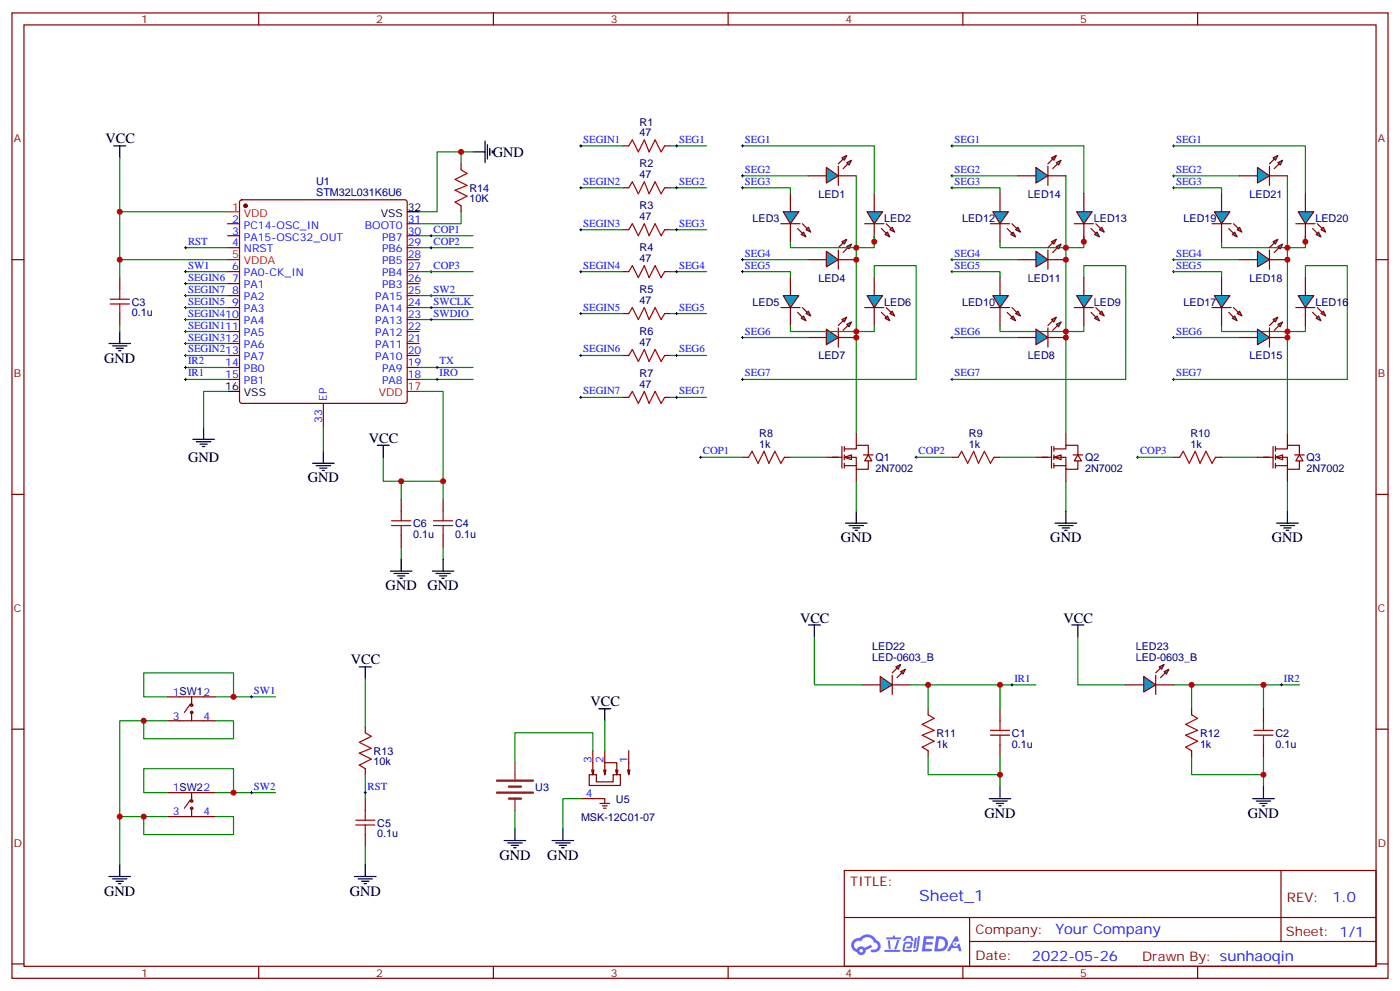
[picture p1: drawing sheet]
<svg xmlns="http://www.w3.org/2000/svg" width="412mm" height="292mm" viewBox="0 0 412 292" stroke-linecap="round" stroke-linejoin="round" font-family="sans-serif">
<g fill="none" stroke="#870000" stroke-width=".35">
<path d="M3.5 3.8h405.4v284.3h-405.4zM7.1 7.3h398.2v277.3h-398.2zM76.2 3.8v3.5M145.3 3.8v3.5M214.5 3.8v3.5M283.6 3.8v3.5M352.8 3.8v3.5M3.5 76.5h3.6M405.3 76.5h3.6M3.5 145.6h3.6M405.3 145.6h3.6M3.5 214.8h3.6"/>
<path d="M405.3 214.8h3.6M248.7 256.4h156.6v28.2h-156.6zM377.3 256.4v20.9M248.7 270.2h156.5M285.6 277.3h119.6M285.6 270.2v14.2M3.5 283.9h3.6M76.2 284.6v3.5M145.3 284.6v3.5M214.5 284.6v3.5M283.6 284.6v3.5M352.8 284.6v3.5"/>
<path d="M405.3 283.9h3.6"/>
</g>
<g fill="#5487ff">
<path d="M272.1 275.7h2.6l.3 .2-.1 .6h-2l-.1 1h1.6l.4 .4-.4 .4h-1.7l-.2 1.1 1.8 .1 .3 .3-.2 .4h-2.9z"/>
<path d="M281.4 275.8h.7l.4 1.3-.7 .3a.74 .74 0 0 0-1.1 .3 .74 .74 0 0 0 .5 1.1 .74 .74 0 0 0 .9-.7l.5-.3 .7 2.4h-.9l-.2-1h-1.9l-.5 1h-.9z"/>
<path d="M269.5 276.2h.6l-.4 2.9a.31 .31 0 0 1-.3 .3 .31 .31 0 0 1-.3-.3z"/>
<path d="M270.4 275.7h.6l-.5 4a.89 .89 0 0 1-.7 .7 .89 .89 0 0 1-.9-.3l1-.5z"/>
<path d="M266.8 275.9l.6-.2 1.2 .1 .5 1.3-.6 .1-.4-.9-1 .1a.95 .95 0 0 1-1 .8l-.1-.2z"/>
<path d="M266.4 277.6l1.8-.2a1.04 1.04 0 0 1 .6 1.1 1.04 1.04 0 0 1-.8 .9h-.7a.29 .29 0 0 1-.3-.4 .29 .29 0 0 1 .3-.2h.7l.2-.8h-1.4l-.4 1.8h1.9a.29 .29 0 0 1 .3 .3 .29 .29 0 0 1-.3 .3h-2l-.4-.3 .2-2.1z"/>
<path d="M260.5 279.8h4.4a.3 .3 0 0 1 .3 .3 .3 .3 0 0 1-.3 .3h-4.3z"/>
<path d="M264.3 276.9h.6l-.5 1.6a1.02 1.02 0 0 1-.7 1.2l-.2-.3z"/>
<path d="M261.5 276.9h.6l.3 2.4-.3 .3-.3-.2z"/>
<path d="M261.1 276.1h1.9l.2-.5h.5l-.1 .5h1.5a.29 .29 0 0 1 .3 .3 .29 .29 0 0 1-.3 .3h-3.9z"/>
<path d="M275.8 275.7l-.6 4.5h1.4a2.27 2.27 0 0 0 2.7-2.3 2.27 2.27 0 0 0-2.7-2.2zM276.6 276.5a1.5 1.5 0 0 1 1.8 1.6 1.5 1.5 0 0 1-1.9 1.3h-.3z"/>
<path d="M251.4 276.9a2.09 2.09 0 0 0 1 3.5 1.37 1.37 0 0 0 1.5 .9 1.37 1.37 0 0 0 1.1-1.4l2-1-.5-.7-1.8 1a1.4 1.4 0 0 0-2.3 .4 1.32 1.32 0 0 1-.6-1.9 1.32 1.32 0 0 1 1.9-.4 2.02 2.02 0 0 1 2-1.3 2.02 2.02 0 0 1 1.8 1.6 1.09 1.09 0 0 1 1.1 1.4 1.09 1.09 0 0 1-1.6 .7 .41 .41 0 0 0-.5 .3 .41 .41 0 0 0 .4 .5 1.89 1.89 0 0 0 2.4-1.2 1.89 1.89 0 0 0-1.2-2.4 2.98 2.98 0 0 0-5-.6l-1 .1zM253.2 280a.52 .52 0 0 1 1 0 .52 .52 0 0 1-1 0z"/>
<circle cx="281.4" cy="278" r=".28"/>
</g>
<g fill="none" stroke="#870000" stroke-width=".35">
<path d="M70.8 59l.5-.2h47.9l.5 .2 .2 .5v58.6l-.2 .5-.5 .2h-47.9l-.5-.2-.2-.5v-58.6zM67 65.9h3.6M67 69.4h3.6M67 73h3.6M119.9 65.9h3.6M119.9 69.4h3.6M119.9 73h3.6M119.9 76.5h3.6M67 80h3.6M67 83.5h3.6M67 87.1h3.6M67 90.6h3.6"/>
<path d="M67 94.1h3.6M67 97.6h3.6M119.9 80h3.6M119.9 83.5h3.6M119.9 87.1h3.6M119.9 90.6h3.6M119.9 94.1h3.6M119.9 97.6h3.6M67 101.2h3.6M67 104.7h3.6M67 108.2h3.6M67 111.8h3.6"/>
<path d="M95.2 118.8v7.1M119.9 101.2h3.6M119.9 104.7h3.6M119.9 108.2h3.6M119.9 111.8h3.6"/>
</g>
<circle cx="72.3" cy="60.6" r=".53" fill="#870000" stroke="#870000" stroke-width=".35"/>
<path d="M67 62.4h3.6M67 76.5h3.6M119.9 115.3h3.6" fill="none" stroke="#f00" stroke-width=".35"/>
<path d="M119.9 62.4h3.6M67 115.3h3.6" fill="none" stroke="#000" stroke-width=".35"/>
<path d="M243.4 49.3l3.5 2.5-3.5 2.1z" fill="#09f" stroke="#870000" stroke-width=".35"/>
<path d="M246.9 49v5.6z" fill="#f00" stroke="#870000" stroke-width=".35"/>
<g fill="#870000" stroke="#870000" stroke-width=".35">
<path d="M246.9 48.3l1.5-1.5z"/>
<path d="M248.4 49.7l1.4-1.4z"/>
</g>
<g fill="#09f" stroke="#870000" stroke-width=".35">
<path d="M248 46.5l1.4-.7-.7 1.4z"/>
<path d="M249.4 47.9l1.4-.7-.7 1.4z"/>
</g>
<path d="M238.1 51.8h5.3M246.9 51.8h5.3" fill="none" stroke="#870000" stroke-width=".35"/>
<path d="M255.4 62.4h4.6l-2.5 3.5z" fill="#09f" stroke="#870000" stroke-width=".35"/>
<path d="M254.7 65.9h5.6z" fill="#f00" stroke="#870000" stroke-width=".35"/>
<g fill="#870000" stroke="#870000" stroke-width=".35">
<path d="M261.1 65.9l1.4 1.4z"/>
<path d="M259.6 67.3l1.5 1.4z"/>
</g>
<g fill="#09f" stroke="#870000" stroke-width=".35">
<path d="M262.1 67.7l.7-.7 .7 1.4z"/>
<path d="M260.7 69.1l.7-.7 .7 1.4z"/>
</g>
<path d="M257.5 57.1v5.3M257.5 65.9v5.3" fill="none" stroke="#870000" stroke-width=".35"/>
<path d="M230.7 62.4h4.6l-2.5 3.5z" fill="#09f" stroke="#870000" stroke-width=".35"/>
<path d="M230 65.9h5.7z" fill="#f00" stroke="#870000" stroke-width=".35"/>
<g fill="#870000" stroke="#870000" stroke-width=".35">
<path d="M236.4 65.9l1.4 1.4z"/>
<path d="M234.9 67.3l1.5 1.4z"/>
</g>
<g fill="#09f" stroke="#870000" stroke-width=".35">
<path d="M237.4 67.7l.7-.7 .7 1.4z"/>
<path d="M236 69.1l.7-.7 .7 1.4z"/>
</g>
<path d="M232.8 57.1v5.3M232.8 65.9v5.3" fill="none" stroke="#870000" stroke-width=".35"/>
<path d="M243.4 74l3.5 2.5-3.5 2.1z" fill="#09f" stroke="#870000" stroke-width=".35"/>
<path d="M246.9 73.7v5.6z" fill="#f00" stroke="#870000" stroke-width=".35"/>
<g fill="#870000" stroke="#870000" stroke-width=".35">
<path d="M248.4 71.5l-1.5 1.5z"/>
<path d="M248.4 74.4l1.4-1.4z"/>
</g>
<g fill="#09f" stroke="#870000" stroke-width=".35">
<path d="M248 71.2l1.4-.7-.7 1.4z"/>
<path d="M249.4 72.6l1.4-.7-.7 1.4z"/>
</g>
<path d="M238.1 76.5h5.3M246.9 76.5h5.3" fill="none" stroke="#870000" stroke-width=".35"/>
<path d="M230.7 87.1h4.6l-2.5 3.5z" fill="#09f" stroke="#870000" stroke-width=".35"/>
<path d="M230 90.6h5.7z" fill="#f00" stroke="#870000" stroke-width=".35"/>
<g fill="#870000" stroke="#870000" stroke-width=".35">
<path d="M236.4 90.6l1.4 1.4z"/>
<path d="M234.9 92l1.5 1.4z"/>
</g>
<g fill="#09f" stroke="#870000" stroke-width=".35">
<path d="M237.4 92.4l.7-.7 .7 1.4z"/>
<path d="M236 93.8l.7-.7 .7 1.4z"/>
</g>
<path d="M232.8 81.8v5.3M232.8 90.6v5.3" fill="none" stroke="#870000" stroke-width=".35"/>
<path d="M255.4 87.1h4.6l-2.5 3.5z" fill="#09f" stroke="#870000" stroke-width=".35"/>
<path d="M254.7 90.6h5.6z" fill="#f00" stroke="#870000" stroke-width=".35"/>
<g fill="#870000" stroke="#870000" stroke-width=".35">
<path d="M261.1 90.6l1.4 1.4z"/>
<path d="M259.6 92l1.5 1.4z"/>
</g>
<g fill="#09f" stroke="#870000" stroke-width=".35">
<path d="M262.1 92.4l.7-.7 .7 1.4z"/>
<path d="M260.7 93.8l.7-.7 .7 1.4z"/>
</g>
<path d="M257.5 81.8v5.3M257.5 90.6v5.3" fill="none" stroke="#870000" stroke-width=".35"/>
<path d="M243.4 96.9l3.5 2.5-3.5 2.1z" fill="#09f" stroke="#870000" stroke-width=".35"/>
<path d="M246.9 96.6v5.6z" fill="#f00" stroke="#870000" stroke-width=".35"/>
<g fill="#870000" stroke="#870000" stroke-width=".35">
<path d="M246.9 95.9l1.5-1.4z"/>
<path d="M248.4 97.3l1.4-1.4z"/>
</g>
<g fill="#09f" stroke="#870000" stroke-width=".35">
<path d="M248 94.1l1.4-.7-.7 1.4z"/>
<path d="M249.4 95.5l1.4-.7-.7 1.4z"/>
</g>
<g fill="none" stroke="#870000" stroke-width=".35">
<path d="M183.4 43h1.8M183.4 55.3h1.8M195.8 43h1.8M195.8 55.3h1.8M183.4 67.7h1.8M195.8 67.7h1.8M183.4 80h1.8M183.4 92.4h1.8M195.8 80h1.8M195.8 92.4h1.8M238.1 99.4h5.3M246.9 99.4h5.3"/>
<path d="M183.4 104.7h1.8M183.4 117.1h1.8M195.8 104.7h1.8M195.8 117.1h1.8"/>
</g>
<path d="M185.2 43l1.1-1.8 1.7 3.5 1.8-3.5 1.4 3.5 1.8-3.5 1.7 3.5 1.1-1.7M185.2 55.3l1.1-1.7 1.7 3.5 1.8-3.5 1.4 3.5 1.8-3.5 1.7 3.5 1.1-1.8M185.2 67.7l1.1-1.8 1.7 3.5 1.8-3.5 1.4 3.5 1.8-3.5 1.7 3.5 1.1-1.7M185.2 80l1.1-1.8 1.7 3.6 1.8-3.6 1.4 3.6 1.8-3.6 1.7 3.6 1.1-1.8M185.2 92.4l1.1-1.8 1.7 3.5 1.8-3.5 1.4 3.5 1.8-3.5 1.7 3.5 1.1-1.7M185.2 104.7l1.1-1.8 1.7 3.6 1.8-3.6 1.4 3.6 1.8-3.6 1.7 3.6 1.1-1.8M185.2 117.1l1.1-1.8 1.7 3.5 1.8-3.5 1.4 3.5 1.8-3.5 1.7 3.5 1.1-1.7" fill="none" stroke="#a10000" stroke-width=".35"/>
<path d="M218.7 55.3h14.1v1.8M218.7 43h38.8v14.1M218.7 51.8h19.4M252.2 51.8v75.8M218.7 76.5h19.4M257.5 69.4v3.6h-24.7v-1.8M218.7 80h14.1v1.8M218.7 99.4h19.4M232.8 95.9v1.7h24.7v-1.7M257.5 81.8v-3.6h12.4v33.6h-51.2" fill="none" stroke="#008700" stroke-width=".35"/>
<g fill="#fff" stroke="#870000" stroke-width=".35">
<path d="M248.7 134.7l2.1-.7v1.4z"/>
<path d="M255.8 134l1 1.7h-2.1z"/>
</g>
<g fill="none" stroke="#870000" stroke-width=".35">
<path d="M218.7 134.7h1.8M231.1 134.7h1.7M243.4 134.7h4.6M248 131.5v6.4M248.7 132.2h3.5v-1h3.6v2.8M248.7 134.7h3.5v3.5h3.6v-2.5M248.7 137.2h3.5M248.7 131.5v1.4M248.7 134v1.4M248.7 136.5v1.4M252.2 127.6v3.6M252.2 138.2v3.5"/>
<path d="M254.4 134h2.8M280.5 134.7h1.7M292.8 134.7h1.8"/>
</g>
<g fill="none" stroke="#000" stroke-width=".29">
<path d="M218.4 43h.7M218.4 51.8h.7M218.4 55.3h.7M218.7 42.6v.7M218.7 51.4v.7M218.7 55v.7M280.1 43h.7M280.1 51.8h.7M280.1 55.3h.7M280.5 42.6v.7M280.5 51.4v.7M280.5 55v.7"/>
<path d="M218.4 76.5h.7M218.7 76.1v.7M218.7 79.7v.7M280.1 76.5h.7M280.5 76.1v.7M280.5 79.7v.7M218.4 80h.7M218.4 99.4h.7M218.7 99.1v.7M280.1 80h.7M280.1 99.4h.7M280.5 99.1v.7"/>
<path d="M218.4 111.8h.7M218.7 111.4v.7M280.1 111.8h.7M280.5 111.4v.7M206 134.7h.7M206.4 134.3v.7M269.5 134.7h.7M269.9 134.3v.7"/>
</g>
<path d="M249.1 154.1h6.3M250.1 154.8h4.3M251.2 155.5h2.1M251.9 156.2h.7M252.2 150.6v3.5M310.8 154.1h6.3M311.9 154.8h4.2M312.9 155.5h2.1M313.6 156.2h.7M314 150.6v3.5" fill="none" stroke="#000" stroke-width=".35"/>
<path d="M206.4 134.7h12.3M232.8 134.7h10.6M269.9 134.7h10.6M294.6 134.7h10.6M252.2 141.7v8.9M314 141.7v8.9" fill="none" stroke="#008700" stroke-width=".35"/>
<path d="M220.5 134.7l1-1.8 1.8 3.6 1.8-3.6 1.4 3.6 1.7-3.6 1.8 3.6 1.1-1.8M282.2 134.7l1.1-1.8 1.7 3.6 1.8-3.6 1.4 3.6 1.8-3.6 1.7 3.6 1.1-1.8" fill="none" stroke="#a10000" stroke-width=".35"/>
<g fill="#fff" stroke="#870000" stroke-width=".35">
<path d="M310.4 134.7l2.2-.7v1.4z"/>
<path d="M317.5 134l1.1 1.7h-2.2z"/>
</g>
<path d="M305.2 134.7h4.5M309.7 131.5v6.4M310.4 132.2h3.6v-1h3.5v2.8M310.4 134.7h3.6v3.5h3.5v-2.5M310.4 137.2h3.6M310.4 131.5v1.4M310.4 134v1.4M310.4 136.5v1.4M314 127.6v3.6M314 138.2v3.5M316.1 134h2.8" fill="none" stroke="#870000" stroke-width=".35"/>
<path d="M280.5 43h38.8v14.1M280.5 55.3h14.1v1.8M280.5 51.8h19.4M314 51.8v75.8M280.5 76.5h19.4M319.3 69.4v3.6h-24.7v-1.8M280.5 80h14.1v1.8M280.5 99.4h19.4M294.6 95.9v1.7h24.7v-1.7M319.3 81.8v-3.6h12.3v33.6h-51.1" fill="none" stroke="#008700" stroke-width=".35"/>
<path d="M305.2 96.9l3.5 2.5-3.5 2.1z" fill="#09f" stroke="#870000" stroke-width=".35"/>
<path d="M308.7 96.6v5.6z" fill="#f00" stroke="#870000" stroke-width=".35"/>
<g fill="#870000" stroke="#870000" stroke-width=".35">
<path d="M308.7 95.9l1.4-1.4z"/>
<path d="M310.1 97.3l1.4-1.4z"/>
</g>
<g fill="#09f" stroke="#870000" stroke-width=".35">
<path d="M309.7 94.1l1.4-.7-.7 1.4z"/>
<path d="M311.1 95.5l1.5-.7-.7 1.4z"/>
</g>
<path d="M299.9 99.4h5.3M308.7 99.4h5.3" fill="none" stroke="#870000" stroke-width=".35"/>
<path d="M317.1 87.1h4.6l-2.4 3.5z" fill="#09f" stroke="#870000" stroke-width=".35"/>
<path d="M316.4 90.6h5.7z" fill="#f00" stroke="#870000" stroke-width=".35"/>
<g fill="#870000" stroke="#870000" stroke-width=".35">
<path d="M322.8 90.6l1.4 1.4z"/>
<path d="M321.4 92l1.4 1.4z"/>
</g>
<g fill="#09f" stroke="#870000" stroke-width=".35">
<path d="M323.8 92.4l.8-.7 .7 1.4z"/>
<path d="M322.4 93.8l.7-.7 .7 1.4z"/>
</g>
<path d="M319.3 81.8v5.3M319.3 90.6v5.3" fill="none" stroke="#870000" stroke-width=".35"/>
<path d="M292.5 87.1h4.5l-2.4 3.5z" fill="#09f" stroke="#870000" stroke-width=".35"/>
<path d="M291.7 90.6h5.7z" fill="#f00" stroke="#870000" stroke-width=".35"/>
<g fill="#870000" stroke="#870000" stroke-width=".35">
<path d="M298.1 90.6l1.4 1.4z"/>
<path d="M296.7 92l1.4 1.4z"/>
</g>
<g fill="#09f" stroke="#870000" stroke-width=".35">
<path d="M299.2 92.4l.7-.7 .7 1.4z"/>
<path d="M297.7 93.8l.7-.7 .8 1.4z"/>
</g>
<path d="M294.6 81.8v5.3M294.6 90.6v5.3" fill="none" stroke="#870000" stroke-width=".35"/>
<path d="M305.2 74l3.5 2.5-3.5 2.1z" fill="#09f" stroke="#870000" stroke-width=".35"/>
<path d="M308.7 73.7v5.6z" fill="#f00" stroke="#870000" stroke-width=".35"/>
<g fill="#870000" stroke="#870000" stroke-width=".35">
<path d="M308.7 73l1.4-1.5z"/>
<path d="M310.1 74.4l1.4-1.4z"/>
</g>
<g fill="#09f" stroke="#870000" stroke-width=".35">
<path d="M309.7 71.2l1.4-.7-.7 1.4z"/>
<path d="M311.1 72.6l1.5-.7-.7 1.4z"/>
</g>
<path d="M299.9 76.5h5.3M308.7 76.5h5.3" fill="none" stroke="#870000" stroke-width=".35"/>
<path d="M292.5 62.4h4.5l-2.4 3.5z" fill="#09f" stroke="#870000" stroke-width=".35"/>
<path d="M291.7 65.9h5.7z" fill="#f00" stroke="#870000" stroke-width=".35"/>
<g fill="#870000" stroke="#870000" stroke-width=".35">
<path d="M298.1 65.9l1.4 1.4z"/>
<path d="M296.7 67.3l1.4 1.4z"/>
</g>
<g fill="#09f" stroke="#870000" stroke-width=".35">
<path d="M299.2 67.7l.7-.7 .7 1.4z"/>
<path d="M297.7 69.1l.7-.7 .8 1.4z"/>
</g>
<path d="M294.6 57.1v5.3M294.6 65.9v5.3" fill="none" stroke="#870000" stroke-width=".35"/>
<path d="M317.1 62.4h4.6l-2.4 3.5z" fill="#09f" stroke="#870000" stroke-width=".35"/>
<path d="M316.4 65.9h5.7z" fill="#f00" stroke="#870000" stroke-width=".35"/>
<g fill="#870000" stroke="#870000" stroke-width=".35">
<path d="M322.8 65.9l1.4 1.4z"/>
<path d="M321.4 67.3l1.4 1.4z"/>
</g>
<g fill="#09f" stroke="#870000" stroke-width=".35">
<path d="M323.8 67.7l.8-.7 .7 1.4z"/>
<path d="M322.4 69.1l.7-.7 .7 1.4z"/>
</g>
<path d="M319.3 57.1v5.3M319.3 65.9v5.3" fill="none" stroke="#870000" stroke-width=".35"/>
<path d="M305.2 49.3l3.5 2.5-3.5 2.1z" fill="#09f" stroke="#870000" stroke-width=".35"/>
<path d="M308.7 49v5.6z" fill="#f00" stroke="#870000" stroke-width=".35"/>
<g fill="#870000" stroke="#870000" stroke-width=".35">
<path d="M308.7 48.3l1.4-1.5z"/>
<path d="M310.1 49.7l1.4-1.4z"/>
</g>
<g fill="#09f" stroke="#870000" stroke-width=".35">
<path d="M309.7 46.5l1.4-.7-.7 1.4z"/>
<path d="M311.1 47.9l1.5-.7-.7 1.4z"/>
</g>
<path d="M299.9 51.8h5.3M308.7 51.8h5.3M345.7 134.7h1.8M358.1 134.7h1.7" fill="none" stroke="#870000" stroke-width=".35"/>
<g fill="none" stroke="#000" stroke-width=".29">
<path d="M345.4 55.3h.7M345.4 51.8h.7M345.4 43h.7M345.7 42.6v.7M345.7 51.4v.7M345.7 55v.7M345.4 76.5h.7M345.7 76.1v.7M345.7 79.7v.7M345.4 99.4h.7M345.4 80h.7M345.7 99.1v.7"/>
<path d="M345.4 111.8h.7M345.7 111.4v.7M334.8 134.7h.7M335.1 134.3v.7"/>
</g>
<path d="M335.1 134.7h10.6M359.8 134.7h10.6M379.2 141.7v8.9" fill="none" stroke="#008700" stroke-width=".35"/>
<path d="M347.5 134.7l1-1.8 1.8 3.6 1.8-3.6 1.4 3.6 1.7-3.6 1.8 3.6 1.1-1.8" fill="none" stroke="#a10000" stroke-width=".35"/>
<path d="M376.1 154.1h6.3M377.1 154.8h4.3M378.2 155.5h2.1M378.9 156.2h.7M379.2 150.6v3.5" fill="none" stroke="#000" stroke-width=".35"/>
<g fill="#fff" stroke="#870000" stroke-width=".35">
<path d="M375.7 134.7l2.1-.7v1.4z"/>
<path d="M382.8 134l1 1.7h-2.1z"/>
</g>
<path d="M370.4 134.7h4.6M375 131.5v6.4M375.7 132.2h3.5v-1h3.6v2.8M375.7 134.7h3.5v3.5h3.6v-2.5M375.7 137.2h3.5M375.7 131.5v1.4M375.7 134v1.4M375.7 136.5v1.4M379.2 127.6v3.6M379.2 138.2v3.5M381.4 134h2.8" fill="none" stroke="#870000" stroke-width=".35"/>
<path d="M345.7 43h38.8v14.1M345.7 55.3h14.1v1.8M345.7 51.8h19.4M379.2 51.8v75.8M345.7 76.5h19.4M384.5 69.4v3.6h-24.7v-1.8M345.7 80h14.1v1.8M345.7 99.4h19.4M359.8 95.9v1.7h24.7v-1.7M384.5 81.8v-3.6h12.4v33.6h-51.2" fill="none" stroke="#008700" stroke-width=".35"/>
<path d="M370.4 96.9l3.5 2.5-3.5 2.1z" fill="#09f" stroke="#870000" stroke-width=".35"/>
<path d="M373.9 96.6v5.6z" fill="#f00" stroke="#870000" stroke-width=".35"/>
<g fill="#870000" stroke="#870000" stroke-width=".35">
<path d="M373.9 95.9l1.5-1.4z"/>
<path d="M375.4 97.3l1.4-1.4z"/>
</g>
<g fill="#09f" stroke="#870000" stroke-width=".35">
<path d="M375 94.1l1.4-.7-.7 1.4z"/>
<path d="M376.4 95.5l1.4-.7-.7 1.4z"/>
</g>
<path d="M365.1 99.4h5.3M373.9 99.4h5.3" fill="none" stroke="#870000" stroke-width=".35"/>
<path d="M382.4 87.1h4.6l-2.5 3.5z" fill="#09f" stroke="#870000" stroke-width=".35"/>
<path d="M381.7 90.6h5.6z" fill="#f00" stroke="#870000" stroke-width=".35"/>
<g fill="#870000" stroke="#870000" stroke-width=".35">
<path d="M388.1 90.6l1.4 1.4z"/>
<path d="M386.6 92l1.5 1.4z"/>
</g>
<g fill="#09f" stroke="#870000" stroke-width=".35">
<path d="M389.1 92.4l.7-.7 .7 1.4z"/>
<path d="M387.7 93.8l.7-.7 .7 1.4z"/>
</g>
<path d="M384.5 81.8v5.3M384.5 90.6v5.3" fill="none" stroke="#870000" stroke-width=".35"/>
<path d="M357.7 87.1h4.6l-2.5 3.5z" fill="#09f" stroke="#870000" stroke-width=".35"/>
<path d="M357 90.6h5.7z" fill="#f00" stroke="#870000" stroke-width=".35"/>
<g fill="#870000" stroke="#870000" stroke-width=".35">
<path d="M363.4 90.6l1.4 1.4z"/>
<path d="M361.9 92l1.5 1.4z"/>
</g>
<g fill="#09f" stroke="#870000" stroke-width=".35">
<path d="M364.4 92.4l.7-.7 .7 1.4z"/>
<path d="M363 93.8l.7-.7 .7 1.4z"/>
</g>
<path d="M359.8 81.8v5.3M359.8 90.6v5.3" fill="none" stroke="#870000" stroke-width=".35"/>
<path d="M370.4 74l3.5 2.5-3.5 2.1z" fill="#09f" stroke="#870000" stroke-width=".35"/>
<path d="M373.9 73.7v5.6z" fill="#f00" stroke="#870000" stroke-width=".35"/>
<g fill="#870000" stroke="#870000" stroke-width=".35">
<path d="M375.4 71.5l-1.5 1.5z"/>
<path d="M375.4 74.4l1.4-1.4z"/>
</g>
<g fill="#09f" stroke="#870000" stroke-width=".35">
<path d="M375 71.2l1.4-.7-.7 1.4z"/>
<path d="M376.4 72.6l1.4-.7-.7 1.4z"/>
</g>
<path d="M365.1 76.5h5.3M373.9 76.5h5.3" fill="none" stroke="#870000" stroke-width=".35"/>
<path d="M357.7 62.4h4.6l-2.5 3.5z" fill="#09f" stroke="#870000" stroke-width=".35"/>
<path d="M357 65.9h5.7z" fill="#f00" stroke="#870000" stroke-width=".35"/>
<g fill="#870000" stroke="#870000" stroke-width=".35">
<path d="M363.4 65.9l1.4 1.4z"/>
<path d="M361.9 67.3l1.5 1.4z"/>
</g>
<g fill="#09f" stroke="#870000" stroke-width=".35">
<path d="M364.4 67.7l.7-.7 .7 1.4z"/>
<path d="M363 69.1l.7-.7 .7 1.4z"/>
</g>
<path d="M359.8 57.1v5.3M359.8 65.9v5.3" fill="none" stroke="#870000" stroke-width=".35"/>
<path d="M382.4 62.4h4.6l-2.5 3.5z" fill="#09f" stroke="#870000" stroke-width=".35"/>
<path d="M381.7 65.9h5.6z" fill="#f00" stroke="#870000" stroke-width=".35"/>
<g fill="#870000" stroke="#870000" stroke-width=".35">
<path d="M388.1 65.9l1.4 1.4z"/>
<path d="M386.6 67.3l1.5 1.4z"/>
</g>
<g fill="#09f" stroke="#870000" stroke-width=".35">
<path d="M389.1 67.7l.7-.7 .7 1.4z"/>
<path d="M387.7 69.1l.7-.7 .7 1.4z"/>
</g>
<path d="M384.5 57.1v5.3M384.5 65.9v5.3" fill="none" stroke="#870000" stroke-width=".35"/>
<path d="M370.4 49.3l3.5 2.5-3.5 2.1z" fill="#09f" stroke="#870000" stroke-width=".35"/>
<path d="M373.9 49v5.6z" fill="#f00" stroke="#870000" stroke-width=".35"/>
<g fill="#870000" stroke="#870000" stroke-width=".35">
<path d="M373.9 48.3l1.5-1.5z"/>
<path d="M375.4 49.7l1.4-1.4z"/>
</g>
<g fill="#09f" stroke="#870000" stroke-width=".35">
<path d="M375 46.5l1.4-.7-.7 1.4z"/>
<path d="M376.4 47.9l1.4-.7-.7 1.4z"/>
</g>
<path d="M365.1 51.8h5.3M373.9 51.8h5.3" fill="none" stroke="#870000" stroke-width=".35"/>
<path d="M197.6 43h10.5M197.6 55.3h10.5M123.5 69.4h15.8M123.5 73h15.8M197.6 67.7h10.5M197.6 80h10.5M197.6 92.4h10.5M197.6 104.7h10.5M197.6 117.1h10.5M151.7 238.8v5.3" fill="none" stroke="#008700" stroke-width=".35"/>
<g fill="none" stroke="#000" stroke-width=".29">
<path d="M199 43h.7M199 55.3h.7M199.3 42.6v.7M199.3 55v.7M126.6 69.4h.8M126.6 73h.8M127 69.1v.7M127 72.6v.7M127 79.7v.7M199 67.7h.7M199.3 67.3v.7M199.3 79.7v.7"/>
<path d="M126.6 80h.8M199 80h.7M199 92.4h.7M199.3 92v.7M199 104.7h.7M199 117.1h.7M199.3 104.4v.7M199.3 116.7v.7"/>
</g>
<path d="M33.5 43h3.5M35.3 43v3.5M176.4 208.8h3.5M178.2 208.8v3.5M148.5 247.6h6.4M149.6 248.3h4.2M150.6 249h2.2M151.3 249.7h.7M151.7 244.1v3.5" fill="none" stroke="#000" stroke-width=".35"/>
<path d="M259.3 199.2l3.5 2.5-3.5 2.1z" fill="#09f" stroke="#870000" stroke-width=".35"/>
<path d="M262.8 198.9v5.6z" fill="#f00" stroke="#870000" stroke-width=".35"/>
<g fill="#870000" stroke="#870000" stroke-width=".35">
<path d="M262.8 198.2l1.4-1.4z"/>
<path d="M264.2 199.6l1.4-1.4z"/>
</g>
<g fill="#09f" stroke="#870000" stroke-width=".35">
<path d="M263.9 196.4l1.4-.7-.7 1.4z"/>
<path d="M265.3 197.8l1.4-.7-.7 1.4z"/>
</g>
<path d="M254 201.7h5.3M262.8 201.7h5.3M273.4 208.8v1.7M294.6 208.8v3.5M294.6 219.4v3.5M351 208.8v1.7M372.2 208.8v3.5M372.2 219.4v3.5M273.4 221.1v1.8M351 221.1v1.8" fill="none" stroke="#870000" stroke-width=".35"/>
<path d="M273.4 210.5l1.8 1.1-3.6 1.8 3.6 1.7-3.6 1.4 3.6 1.8-3.6 1.8 1.8 1M291.7 216.5h5.7M291.7 215.1h5.7M294.6 212.3v2.8M294.6 216.5v2.9M351 210.5l1.8 1.1-3.6 1.8 3.6 1.7-3.6 1.4 3.6 1.8-3.6 1.8 1.8 1M369.4 216.5h5.6M369.4 215.1h5.6M372.2 212.3v2.8M372.2 216.5v2.9" fill="none" stroke="#a10000" stroke-width=".35"/>
<path d="M239.9 187.6v14.1h14.1M317.5 187.6v14.1h14.1M268.1 201.7h5.3v7.1M273.4 201.7h21.2v7.1M294.6 201.7h10.6M345.7 201.7h5.3v7.1M351 201.7h21.2v7.1M372.2 201.7h10.6M273.4 222.9v5.3h21.2v-5.3M294.6 228.2v3.5M351 222.9v5.3h21.2v-5.3M372.2 228.2v3.5" fill="none" stroke="#008700" stroke-width=".35"/>
<g fill="none" stroke="#000" stroke-width=".35">
<path d="M238.1 184.1h3.6M239.9 184.1v3.5M315.7 184.1h3.6M317.5 184.1v3.5M291.4 235.2h6.3M292.5 235.9h4.2M293.5 236.6h2.1M294.2 237.3h.7M294.6 231.7v3.5M369 235.2h6.4M370.1 235.9h4.2M371.1 236.6h2.1"/>
<path d="M371.8 237.3h.7M372.2 231.7v3.5"/>
</g>
<path d="M336.9 199.2l3.5 2.5-3.5 2.1z" fill="#09f" stroke="#870000" stroke-width=".35"/>
<path d="M340.4 198.9v5.6z" fill="#f00" stroke="#870000" stroke-width=".35"/>
<g fill="#870000" stroke="#870000" stroke-width=".35">
<path d="M340.4 198.2l1.4-1.4z"/>
<path d="M341.8 199.6l1.5-1.4z"/>
</g>
<g fill="#09f" stroke="#870000" stroke-width=".35">
<path d="M341.5 196.4l1.4-.7-.7 1.4z"/>
<path d="M342.9 197.8l1.4-.7-.7 1.4z"/>
</g>
<g fill="none" stroke="#870000" stroke-width=".35">
<path d="M135.8 48.3v1.7M135.8 60.6v1.8M35.3 81.8v3.5M35.3 92.4v3.5M118.2 147v3.6M118.2 157.6v3.5M130.5 147v3.6M130.5 157.6v3.5M49.4 212.3h14.1M49.4 205.2h14.1M56.1 207.4l-1.8 2.4M56.4 205.2v2.5"/>
<path d="M56.4 209.8v2.5M107.6 214.1v1.7M331.6 201.7h5.3M340.4 201.7h5.3M49.4 233.5h14.1M56.1 235.6l-1.8 2.5M56.4 233.5v2.4M56.4 238.1v2.4M107.6 226.4v1.8M107.6 235.2v3.6M171.1 235.2h7.1v1.4M173.6 228.2h2.1v2.1h4.9v-2.1h2.1v3.2h-9.1z"/>
<path d="M174.3 226.8l.3 1.4M174.6 221.1v7.1l.4-1.4M176.7 236.6h2.9M177.4 237.3h1.5M177.8 238.1h.7M177.8 226.8l.4 1.4M178.2 224.6h3.5v3.6l-.4-1.4M178.2 224.6v3.6l.3-1.4M178.2 221.1v3.5M182 226.8l-.3 1.4M184.9 226.8l.3 1.4M185.2 221.1v7.1l.4-1.4"/>
<path d="M49.4 240.5h14.1M107.6 245.8v3.5"/>
<circle cx="56.4" cy="207.7" r=".35"/>
<circle cx="56.4" cy="209.8" r=".35"/>
<circle cx="56.4" cy="238.1" r=".35"/>
<circle cx="56.4" cy="235.9" r=".35"/>
</g>
<g fill="none" stroke="#000" stroke-width=".29">
<path d="M170.7 43h.7M170.7 55.3h.7M171.1 42.6v.7M171.1 55v.7M54.3 73h.7M54.7 72.6v.7M54.7 79.7v.7M170.7 67.7h.7M171.1 67.3v.7M171.1 79.7v.7M54.3 87.1h.7M54.3 90.6h.7"/>
<path d="M54.3 94.1h.7M54.3 80h.7M54.3 83.5h.7M54.3 97.6h.7M54.7 83.2v.7M54.7 86.7v.7M54.7 90.2v.7M54.7 93.8v.7M54.7 97.3v.7M126.6 87.1h.8M126.6 90.6h.8M126.6 94.1h.8"/>
<path d="M127 86.7v.7M127 90.2v.7M127 93.8v.7M170.7 80h.7M170.7 92.4h.7M171.1 92v.7M54.3 104.7h.7M54.3 101.2h.7M54.3 108.2h.7M54.3 111.8h.7M54.7 100.8v.7M54.7 104.4v.7"/>
<path d="M54.7 107.9v.7M54.7 111.4v.7M128.4 108.2h.7M128.4 111.8h.7M128.8 107.9v.7M128.8 111.4v.7M170.7 104.7h.7M170.7 117.1h.7M171.1 104.4v.7M171.1 116.7v.7M73.7 205.2h.7M74.1 204.9v.7"/>
<path d="M297.7 201.7h.7M298.1 201.4v.7M377.1 201.7h.7M377.5 201.4v.7M73.7 233.5h.7M74.1 233.1v.7M107.2 233.5h.7M107.6 233.1v.7"/>
</g>
<g fill="none" stroke="#000" stroke-width=".35">
<path d="M139.3 44.7h3.6M142.9 41.6v6.3M143.6 42.6v4.2M144.3 43.7v2.1M145 44.4v.7M35.3 97.6v3.6M32.1 101.2h6.4M33.2 101.9h4.2M34.2 102.6h2.1M34.9 103.3h.7M56.8 129.4h6.3M57.9 130.1h4.2"/>
<path d="M58.9 130.8h2.1M59.6 131.5h.7M60 125.9v3.5M92.1 136.5h6.3M93.1 137.2h4.3M94.2 137.9h2.1M94.9 138.6h.7M95.2 132.9v3.6M111.1 131.2h3.6M112.9 131.2v3.5M115 168.2h6.4M116.1 168.9h4.2"/>
<path d="M117.1 169.6h2.1M117.8 170.3h.7M118.2 164.7v3.5M127.4 168.2h6.3M128.4 168.9h4.2M129.5 169.6h2.1M130.2 170.3h.7M130.5 164.7v3.5M105.8 196.4h3.6M107.6 196.4v3.6M32.1 258.2h6.4M33.2 258.9h4.2"/>
<path d="M34.2 259.6h2.1M35.3 254.6v3.6M104.4 258.2h6.4M105.5 258.9h4.2M106.5 259.6h2.2M107.6 254.6v3.6M162.6 247.6h6.4M163.7 248.3h4.2M164.7 249h2.2M165.5 249.7h.7M165.8 244.1v3.5M34.9 260.3h.7"/>
<path d="M107.2 260.3h.7"/>
</g>
<g fill="none" stroke="#008700" stroke-width=".35">
<path d="M35.3 46.5v15.9h31.7M135.8 44.7v3.6M139.3 44.7h-10.5v17.7h-5.3M171.1 43h12.3M171.1 55.3h12.3M35.3 62.4v14.1h31.7M35.3 76.5v5.3M54.7 73h12.3M135.8 62.4v3.5h-12.3M171.1 67.7h12.3M35.3 95.9v1.7M54.7 90.6h12.3"/>
<path d="M54.7 94.1h12.3M54.7 80h12.3M54.7 83.5h12.3M54.7 87.1h12.3M54.7 97.6h12.3M123.5 90.6h15.8M123.5 94.1h15.8M123.5 80h15.8M123.5 87.1h15.8M171.1 80h12.3M171.1 92.4h12.3M54.7 104.7h12.3"/>
<path d="M54.7 101.2h12.3M54.7 108.2h12.3M54.7 111.8h12.3M67 115.3h-7v10.6M123.5 115.3h7v26.4h-17.6v-7M123.5 108.2h15.8M123.5 111.8h15.8M171.1 104.7h12.3M171.1 117.1h12.3M95.2 125.9v7M118.2 141.7v5.3M130.5 141.7v5.3"/>
<path d="M118.2 161.1v3.6M130.5 161.1v3.6M107.6 200v14.1M42.3 212.3h7.1M49.4 205.2h-7.1v-7h26.5v7h12.3M63.5 212.3h5.3v5.3h-26.5v-5.3h-7v42.3M63.5 205.2h5.3M178.2 212.3v8.8M49.4 233.5h-7.1v-7.1h26.5v7.1h12.3M63.5 233.5h5.3M107.6 228.2v7M171.1 235.2h-5.3v8.9"/>
<path d="M174.6 221.1v-5.3h-22.9v8.8M35.3 240.5h14.1M42.3 240.5v5.3h26.5v-5.3h-5.3M107.6 249.3v5.3"/>
</g>
<g fill="none" stroke="#a10000" stroke-width=".35">
<path d="M135.8 50l1.8 1.1-3.5 1.7 3.5 1.8-3.5 1.4 3.5 1.8-3.5 1.7 1.7 1.1M32.5 89.5h5.6M32.5 88.1h5.6M35.3 85.3v2.8M35.3 89.5v2.9M115.4 154.8h5.6M115.4 153.4h5.6M118.2 150.6v2.8M118.2 154.8v2.8M127.7 154.8h5.6M127.7 153.4h5.6M130.5 150.6v2.8"/>
<path d="M130.5 154.8v2.8M107.6 215.8l1.8 1.1-3.6 1.8 3.6 1.7-3.6 1.4 3.6 1.8-3.6 1.8 1.8 1M107.6 238.8v2.8M104.8 243h5.6M104.8 241.6h5.6M107.6 243v2.8"/>
</g>
<path d="M146.4 229.9h10.6M146.4 233.5h10.6M149.9 231.7h3.6M149.9 235.2h3.6" fill="none" stroke="#8c2424" stroke-width=".71"/>
<path d="M151.7 224.6v5M151.7 235.2v3.6" fill="none" stroke="#8c2424" stroke-width=".35"/>
<g fill="#c00">
<circle cx="252.2" cy="76.5" r=".88"/>
<circle cx="252.2" cy="99.4" r=".88"/>
<circle cx="252.2" cy="73" r=".88"/>
<circle cx="257.5" cy="71.2" r=".88"/>
<circle cx="252.2" cy="97.6" r=".88"/>
<circle cx="314" cy="97.6" r=".88"/>
<circle cx="319.3" cy="71.2" r=".88"/>
<circle cx="314" cy="73" r=".88"/>
<circle cx="314" cy="99.4" r=".88"/>
<circle cx="314" cy="76.5" r=".88"/>
<circle cx="379.2" cy="97.6" r=".88"/>
<circle cx="384.5" cy="71.2" r=".88"/>
<circle cx="379.2" cy="73" r=".88"/>
<circle cx="379.2" cy="99.4" r=".88"/>
<circle cx="379.2" cy="76.5" r=".88"/>
<circle cx="273.4" cy="201.7" r=".88"/>
<circle cx="294.6" cy="228.2" r=".88"/>
<circle cx="294.6" cy="201.7" r=".88"/>
<circle cx="372.2" cy="201.7" r=".88"/>
<circle cx="372.2" cy="228.2" r=".88"/>
<circle cx="351" cy="201.7" r=".88"/>
<circle cx="130.5" cy="141.7" r=".88"/>
<circle cx="135.8" cy="44.7" r=".88"/>
<circle cx="35.3" cy="62.4" r=".88"/>
<circle cx="35.3" cy="76.5" r=".88"/>
<circle cx="118.2" cy="141.7" r=".88"/>
<circle cx="68.8" cy="205.2" r=".88"/>
<circle cx="42.3" cy="212.3" r=".88"/>
<circle cx="68.8" cy="233.5" r=".88"/>
<circle cx="35.3" cy="240.5" r=".88"/>
<circle cx="42.3" cy="240.5" r=".88"/>
</g>
<text font-size="4.6" fill="#00f" x="270.8" y="265.4">Sheet_1</text>
<g font-size="4.2">
<text x="31" y="42.3">VCC</text>
<text x="145.2" y="46.1">GND</text>
<text x="30.7" y="106.8">GND</text>
<text x="108.7" y="130.5">VCC</text>
<text x="55.4" y="136.1">GND</text>
<text x="90.7" y="142.1">GND</text>
<text x="247.6" y="159.7">GND</text>
<text x="309.4" y="159.7">GND</text>
<text x="374.6" y="159.7">GND</text>
<text x="113.6" y="173.8">GND</text>
<text x="125.9" y="173.8">GND</text>
<text x="235.7" y="183.4">VCC</text>
<text x="313.3" y="183.4">VCC</text>
<text x="103.4" y="195.7">VCC</text>
<text x="173.9" y="208.1">VCC</text>
<text x="290" y="240.9">GND</text>
<text x="367.6" y="240.9">GND</text>
<text x="147.1" y="253.2">GND</text>
<text x="161.2" y="253.2">GND</text>
<text x="30.7" y="263.8">GND</text>
<text x="103" y="263.8">GND</text>
</g>
<g font-size="4.2" fill="#00f">
<text x="392.5" y="265.7">1.0</text>
<text x="310.9" y="275.2">Your Company</text>
<text x="304" y="283">2022-05-26</text>
</g>
<g font-size="3.9" fill="#800">
<text x="250.5" y="261">TITLE:</text>
<text x="379.1" y="265.7">REV:</text>
<text x="287.4" y="275.2">Company:</text>
<text x="378.7" y="275.8">Sheet: 1/1</text>
<text x="287.4" y="282.9">Date:</text>
<text x="336.4" y="282.9">Drawn By: sunhaoqin</text>
</g>
<g font-size="3.2" fill="#800">
<text x="41.6" y="6.8">1</text>
<text x="110.8" y="6.8">2</text>
<text x="179.9" y="6.8">3</text>
<text x="249.1" y="6.8">4</text>
<text x="318.2" y="6.8">5</text>
<text x="4.1" y="41.9">A</text>
<text x="405.9" y="41.9">A</text>
<text x="4.1" y="111.1">B</text>
<text x="405.9" y="111.1">B</text>
<text x="4.1" y="180.2">C</text>
<text x="405.9" y="180.2">C</text>
<text x="4.1" y="249.3">D</text>
<text x="405.9" y="249.3">D</text>
<text x="41.6" y="287.6">1</text>
<text x="110.8" y="287.6">2</text>
<text x="179.9" y="287.6">3</text>
<text x="249.1" y="287.6">4</text>
<text x="318.2" y="287.6">5</text>
</g>
<g font-size="3.2" fill="#000080">
<text x="188.4" y="40.1">47</text>
<text x="188.4" y="37">R1</text>
<text x="188.4" y="52.5">47</text>
<text x="188.4" y="49.3">R2</text>
<text x="93.1" y="57.7">STM32L031K6U6</text>
<text x="93.1" y="54.5">U1</text>
<text x="138.3" y="59.6">10K</text>
<text x="138.3" y="56.5">R14</text>
<text x="241.1" y="58.3">LED1</text>
<text x="302.8" y="58.3">LED14</text>
<text x="368.1" y="58.3">LED21</text>
<text x="188.4" y="64.8">47</text>
<text x="188.4" y="61.7">R3</text>
<text x="221.7" y="65.3">LED3</text>
<text x="260.5" y="65.3">LED2</text>
<text x="283.4" y="65.3">LED12</text>
<text x="322.2" y="65.3">LED13</text>
<text x="348.7" y="65.3">LED19</text>
<text x="387.5" y="65.3">LED20</text>
<text x="188.4" y="77.2">47</text>
<text x="188.4" y="74">R4</text>
<text x="241.1" y="82.9">LED4</text>
<text x="302.8" y="82.9">LED11</text>
<text x="368.1" y="82.9">LED18</text>
<text x="188.4" y="89.5">47</text>
<text x="188.4" y="86.4">R5</text>
<text x="38.8" y="93.1">0.1u</text>
<text x="38.8" y="90">C3</text>
<text x="221.7" y="90">LED5</text>
<text x="260.5" y="90">LED6</text>
<text x="283.4" y="90">LED10</text>
<text x="322.2" y="90">LED9</text>
<text x="348.7" y="90">LED17</text>
<text x="387.5" y="90">LED16</text>
<text x="188.4" y="101.9">47</text>
<text x="188.4" y="98.7">R6</text>
<text x="241.1" y="105.9">LED7</text>
<text x="302.8" y="105.9">LED8</text>
<text x="368.1" y="105.9">LED15</text>
<text x="188.4" y="111.1">R7</text>
<text x="188.4" y="114.2">47</text>
<text x="223.7" y="131.9">1k</text>
<text x="223.7" y="128.7">R8</text>
<text x="285.4" y="131.9">1k</text>
<text x="285.4" y="128.7">R9</text>
<text x="350.7" y="131.9">1k</text>
<text x="350.7" y="128.7">R10</text>
<text x="257.9" y="135.9">Q1</text>
<text x="319.6" y="135.9">Q2</text>
<text x="384.9" y="135.9">Q3</text>
<text x="257.9" y="139">2N7002</text>
<text x="319.6" y="139">2N7002</text>
<text x="384.9" y="139">2N7002</text>
<text x="121.7" y="155.3">C6</text>
<text x="134.1" y="155.3">C4</text>
<text x="121.7" y="158.4">0.1u</text>
<text x="134.1" y="158.4">0.1u</text>
<text x="256.9" y="191.5">LED22</text>
<text x="334.6" y="191.5">LED23</text>
<text x="256.9" y="194.7">LED-0603_B</text>
<text x="334.5" y="194.7">LED-0603_B</text>
<text x="275.9" y="220.2">1k</text>
<text x="275.9" y="217">R11</text>
<text x="298.1" y="220.2">0.1u</text>
<text x="298.1" y="217">C1</text>
<text x="353.5" y="220.2">1k</text>
<text x="353.5" y="217">R12</text>
<text x="375.7" y="220.2">0.1u</text>
<text x="375.7" y="217">C2</text>
<text x="110.1" y="225.4">10k</text>
<text x="110.1" y="222.3">R13</text>
<text x="157.7" y="232.9">U3</text>
<text x="181.4" y="236.4">U5</text>
<text x="111.1" y="243.5">C5</text>
<text x="171.1" y="241.7">MSK-12C01-07</text>
<text x="111.1" y="246.6">0.1u</text>
</g>
<g font-size="3.2" fill="#00f">
<text x="171.8" y="42.1">SEGIN1</text>
<text x="200" y="42.1">SEG1</text>
<text x="219.4" y="42.1">SEG1</text>
<text x="281.2" y="42.1">SEG1</text>
<text x="346.4" y="42.1">SEG1</text>
<text x="219.4" y="50.9">SEG2</text>
<text x="281.2" y="50.9">SEG2</text>
<text x="346.4" y="50.9">SEG2</text>
<text x="171.8" y="54.4">SEGIN2</text>
<text x="200" y="54.4">SEG2</text>
<text x="219.4" y="54.4">SEG3</text>
<text x="281.2" y="54.4">SEG3</text>
<text x="346.4" y="54.4">SEG3</text>
<text x="68.4" y="65.5">2</text>
<text x="120.1" y="65.5">31</text>
<text x="68.4" y="69.1">3</text>
<text x="71.9" y="67.3">PC14-OSC_IN</text>
<text x="71.9" y="70.8">PA15-OSC32_OUT</text>
<text x="107.5" y="67.3">BOOT0</text>
<text x="112.5" y="70.8">PB7</text>
<text x="120.1" y="69.1">30</text>
<text x="127.7" y="68.5">COP1</text>
<text x="171.8" y="66.8">SEGIN3</text>
<text x="200" y="66.8">SEG3</text>
<text x="55.4" y="72.1">RST</text>
<text x="68.4" y="72.6">4</text>
<text x="71.9" y="74.4">NRST</text>
<text x="112.5" y="77.9">PB5</text>
<text x="112.5" y="74.4">PB6</text>
<text x="120.1" y="76.1">28</text>
<text x="120.1" y="72.6">29</text>
<text x="127.7" y="72.1">COP2</text>
<text x="219.4" y="75.6">SEG4</text>
<text x="281.2" y="75.6">SEG4</text>
<text x="346.4" y="75.6">SEG4</text>
<text x="55.4" y="82.7">SEGIN6</text>
<text x="55.4" y="79.1">SW1</text>
<text x="68.4" y="79.7">6</text>
<text x="68.4" y="83.2">7</text>
<text x="71.9" y="81.4">PA0-CK_IN</text>
<text x="112.5" y="81.4">PB4</text>
<text x="120.1" y="83.2">26</text>
<text x="120.1" y="79.7">27</text>
<text x="127.7" y="79.1">COP3</text>
<text x="171.8" y="79.1">SEGIN4</text>
<text x="200" y="79.1">SEG4</text>
<text x="219.4" y="79.1">SEG5</text>
<text x="281.2" y="79.1">SEG5</text>
<text x="346.4" y="79.1">SEG5</text>
<text x="55.4" y="86.2">SEGIN7</text>
<text x="55.4" y="89.7">SEGIN5</text>
<text x="68.4" y="86.7">8</text>
<text x="71.9" y="84.9">PA1</text>
<text x="71.9" y="88.5">PA2</text>
<text x="110.5" y="88.5">PA15</text>
<text x="112.5" y="84.9">PB3</text>
<text x="120.1" y="86.7">25</text>
<text x="127.7" y="86.2">SW2</text>
<text x="127.7" y="89.7">SWCLK</text>
<text x="55.4" y="93.2">SEGIN410</text>
<text x="68.4" y="90.2">9</text>
<text x="71.9" y="92">PA3</text>
<text x="71.9" y="95.5">PA4</text>
<text x="110.5" y="95.5">PA13</text>
<text x="110.5" y="92">PA14</text>
<text x="120.1" y="93.8">23</text>
<text x="120.1" y="90.2">24</text>
<text x="127.7" y="93.2">SWDIO</text>
<text x="171.8" y="91.5">SEGIN5</text>
<text x="200" y="91.5">SEG5</text>
<text x="55.4" y="96.8">SEGIN111</text>
<text x="55.4" y="100.3">SEGIN312</text>
<text x="71.9" y="99.1">PA5</text>
<text x="110.5" y="99.1">PA12</text>
<text x="120.1" y="100.8">21</text>
<text x="120.1" y="97.3">22</text>
<text x="219.4" y="98.5">SEG6</text>
<text x="281.2" y="98.5">SEG6</text>
<text x="346.4" y="98.5">SEG6</text>
<text x="55.4" y="103.8">SEGIN213</text>
<text x="55.4" y="107.4">IR2</text>
<text x="66.3" y="107.9">14</text>
<text x="71.9" y="102.6">PA6</text>
<text x="71.9" y="106.1">PA7</text>
<text x="110.5" y="106.1">PA10</text>
<text x="110.5" y="102.6">PA11</text>
<text x="120.1" y="107.9">19</text>
<text x="120.1" y="104.4">20</text>
<text x="129.5" y="107.4">TX</text>
<text x="171.8" y="103.8">SEGIN6</text>
<text x="200" y="103.8">SEG6</text>
<text x="55.4" y="110.9">IR1</text>
<text x="66.3" y="111.4">15</text>
<text x="71.9" y="109.6">PB0</text>
<text x="71.9" y="113.2">PB1</text>
<text x="112.5" y="113.2">PA8</text>
<text x="112.5" y="109.6">PA9</text>
<text x="120.1" y="111.4">18</text>
<text x="129.5" y="110.9">IRO</text>
<text x="219.4" y="110.9">SEG7</text>
<text x="281.2" y="110.9">SEG7</text>
<text x="346.4" y="110.9">SEG7</text>
<text x="96.3" y="118.1" transform="rotate(-90 96.3 118.1)">EP</text>
<text x="171.8" y="116.2">SEGIN7</text>
<text x="200" y="116.2">SEG7</text>
<text x="94.9" y="124.6" transform="rotate(-90 94.9 124.6)">33</text>
<text x="207.1" y="133.8">COP1</text>
<text x="270.6" y="133.8">COP2</text>
<text x="335.8" y="133.8">COP3</text>
<text x="298.8" y="200.8">IR1</text>
<text x="378.2" y="200.8">IR2</text>
<text x="50.9" y="204.9">1SW12</text>
<text x="74.8" y="204.4">SW1</text>
<text x="50.9" y="211.9">3</text>
<text x="60" y="211.9">4</text>
<text x="174.3" y="224.6" transform="rotate(-90 174.3 224.6)">3</text>
<text x="177.8" y="224.6" transform="rotate(-90 177.8 224.6)">2</text>
<text x="184.9" y="224.6" transform="rotate(-90 184.9 224.6)">1</text>
<text x="50.9" y="233.1">1SW22</text>
<text x="74.8" y="232.6">SW2</text>
<text x="108.3" y="232.6">RST</text>
<text x="172.6" y="234.9">4</text>
<text x="50.9" y="240.2">3</text>
<text x="60" y="240.2">4</text>
</g>
<g font-size="3.2" fill="#f00">
<text x="68.4" y="62">1</text>
<text x="71.9" y="63.8">VDD</text>
<text x="68.4" y="76.1">5</text>
<text x="71.9" y="77.9">VDDA</text>
<text x="111.6" y="116.7">VDD</text>
<text x="120.1" y="114.9">17</text>
</g>
<g font-size="3.2">
<text x="112.1" y="63.8">VSS</text>
<text x="120.1" y="62">32</text>
<text x="66.3" y="114.9">16</text>
<text x="71.9" y="116.7">VSS</text>
</g>
</svg>
